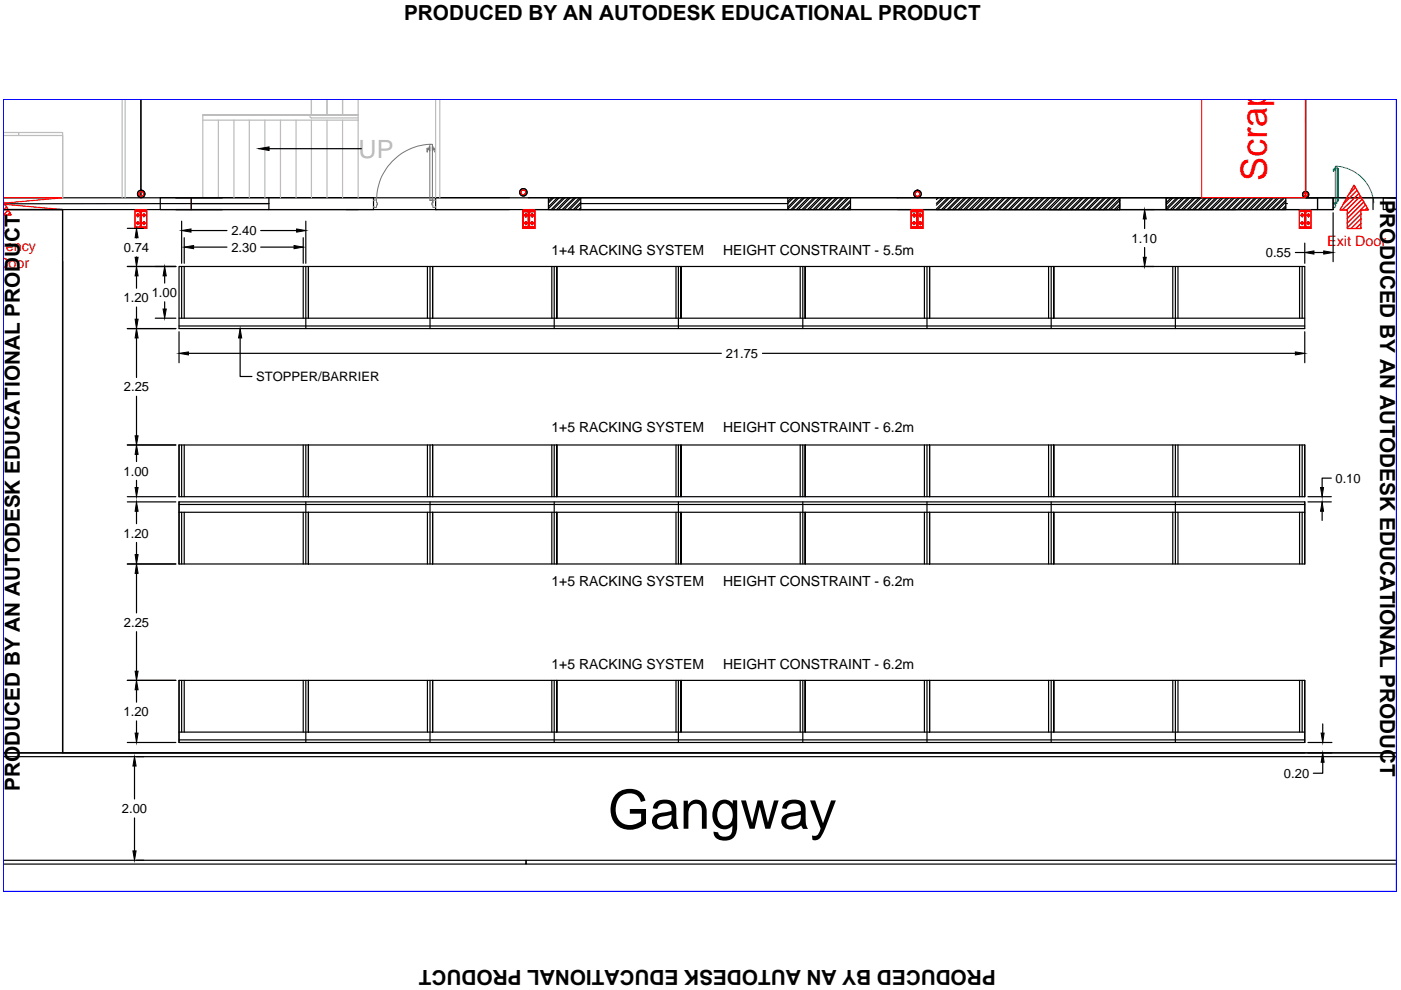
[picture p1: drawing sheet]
<svg xmlns="http://www.w3.org/2000/svg" width="297mm" height="210mm" viewBox="0 0 297 210" stroke-linecap="round" stroke-linejoin="round" font-family="sans-serif">
<!-- layer: Construction Layout -->
<g fill="none" stroke="#000" stroke-width=".25">
<path d="M29.9 21.1v20.8M57.1 31.5h19.5M276.8 26.1v-5v20.8h19.3M276.8 24.9v17h19.3M.7 44.4h281.9M.7 41.9h278.6M34 41.9h6.5v2.5h-6.5zM37.3 41.9h41.9v2.5h-41.9M40.5 43.2h16.5h-56.3M57 41.9v2.5M92.4 44.4h.1M92.4 44.4h15.6"/>
<path d="M108 41.9h-15.6v2.5M112.1 44.4h170.5M112.1 41.9h170.5v2.5M116.3 41.9h6.8v2.5h-6.8zM117 41.9l-.7 .8M117.4 41.9l-1.1 1.1M118.2 41.9l-1.9 1.9M118.6 41.9l-2.3 2.3M119.4 41.9l-2.5 2.5M119.7 41.9l-2.5 2.5M120.6 41.9l-2.6 2.5M120.9 41.9l-2.5 2.5"/>
<path d="M121.7 41.9l-2.5 2.5M122.1 41.9l-2.5 2.5M122.8 41.9h57.5v2.5h-57.5M122.9 41.9l-2.5 2.5M123.1 42.9l-1.5 1.5M123.1 44.1l-.3 .3M123.1 42.1l-2.3 2.3M123.1 43.3l-1.2 1.1M167 41.9v2.5M167.1 41.9h-.1M167.8 41.9l-.8 .8M168.3 41.9l-1.3 1.3h-43.9"/>
<path d="M169 41.9l-2 2M169.4 41.9l-2.4 2.4M170.2 41.9l-2.5 2.5M170.6 41.9l-2.5 2.5M171.4 41.9l-2.5 2.5M171.8 41.9l-2.5 2.5M172.6 41.9l-2.6 2.5M173 41.9l-2.5 2.5M173.8 41.9l-2.6 2.5M174.1 41.9l-2.5 2.5M174.9 41.9l-2.5 2.5M175.3 41.9l-2.5 2.5"/>
<path d="M176.1 41.9l-2.5 2.5M176.5 41.9l-2.5 2.5M177.3 41.9l-2.5 2.5M177.7 41.9l-2.5 2.5M178.5 41.9l-2.5 2.5M178.9 41.9l-2.6 2.5M179.7 41.9l-2.5 2.5M180.1 41.9l-2.6 2.5M180.3 42.4l-2 2M180.3 43.6l-.8 .8M180.3 42.8l-1.6 1.6M180.3 44l-.4 .4"/>
<path d="M190.3 44.4h71.8M199 41.9l-.5 .4M199.8 41.9l-1.3 1.2M200.1 41.9l-1.6 1.6M200.9 41.9l-2.4 2.4M201.3 41.9l-2.5 2.5M202.1 41.9l-2.5 2.5M202.5 41.9l-2.5 2.5M203.3 41.9l-2.5 2.5M203.7 41.9l-2.5 2.5M204.5 41.9l-2.5 2.5M204.9 41.9l-2.5 2.5"/>
<path d="M205.7 41.9l-2.6 2.5M206.1 41.9l-2.5 2.5M206.8 41.9l-2.5 2.5M207.2 41.9l-2.4 2.5M208 41.9l-2.5 2.5M208.4 41.9l-2.5 2.5M209.2 41.9l-2.5 2.5M209.6 41.9l-2.5 2.5M210.4 41.9l-2.5 2.5M210.8 41.9l-2.5 2.5M211.6 41.9l-2.5 2.5M211.9 41.9l-2.4 2.5"/>
<path d="M212.8 41.9l-2.5 2.5M213.1 41.9l-2.5 2.5M213.9 41.9l-2.5 2.5M214.3 41.9l-2.5 2.5M215.1 41.9l-2.5 2.5M215.5 41.9l-2.5 2.5M216.3 41.9l-2.5 2.5M216.7 41.9l-2.5 2.5M217.5 41.9l-2.5 2.5M217.9 41.9l-2.5 2.5M218.7 41.9l-2.5 2.5M219.1 41.9l-2.5 2.5"/>
<path d="M219.9 41.9l-2.5 2.5M220.2 41.9l-2.5 2.5M221.1 41.9l-2.6 2.5M221.4 41.9l-2.5 2.5M222.2 41.9l-2.5 2.5M222.6 41.9l-2.5 2.5M223.4 41.9l-2.5 2.5M223.8 41.9l-2.5 2.5M224.6 41.9l-2.5 2.5M225 41.9l-2.5 2.5M225.7 41.9l-2.4 2.5M226.2 41.9l-2.5 2.5"/>
<path d="M226.9 41.9l-2.5 2.5M227.4 41.9l-2.6 2.5M228.1 41.9l-2.5 2.5M228.5 41.9l-2.5 2.5M229.3 41.9l-2.5 2.5M229.7 41.9l-2.5 2.5M230.5 41.9l-2.5 2.5M230.9 41.9l-2.5 2.5M231.7 41.9l-2.5 2.5M232.1 41.9l-2.5 2.5M232.9 41.9l-2.5 2.5M233.2 41.9l-2.5 2.5"/>
<path d="M234 41.9l-2.5 2.5M234.4 41.9l-2.5 2.5M235.2 41.9l-2.5 2.5M235.6 41.9l-2.5 2.5M236.4 41.9l-2.5 2.5M236.8 41.9l-2.5 2.5M237.4 41.9v2.5M237.4 42.1l-2.3 2.3M237.4 43.3l-1.2 1.1M237.4 42.5l-1.9 1.9M237.4 43.7l-.7 .7M247.3 41.9h25.3v2.5h-25.3z"/>
<path d="M247.3 41.9v2.5M247.5 41.9l-.2 .3M248.3 41.9l-1 1.1M248.7 41.9l-1.4 1.5M249.5 41.9l-2.2 2.2M249.9 41.9l-2.5 2.5M250.7 41.9l-2.6 2.5M251.1 41.9l-2.5 2.5M251.9 41.9l-2.6 2.5M252.3 41.9l-2.5 2.5M253.1 41.9l-2.6 2.5M253.4 41.9l-2.5 2.5"/>
<path d="M254.2 41.9l-2.5 2.5M254.6 41.9l-2.5 2.5M255.4 41.9l-2.5 2.5M255.8 41.9l-2.5 2.5M256.6 41.9l-2.5 2.5M257 41.9l-2.5 2.5M257.8 41.9l-2.5 2.5M258.2 41.9l-2.6 2.5M258.9 41.9l-2.5 2.5M259.4 41.9l-2.6 2.5M260.1 41.9l-2.5 2.5M260.5 41.9l-2.5 2.5"/>
<path d="M261.3 41.9l-2.5 2.5M261.7 41.9l-2.5 2.5M262.5 41.9l-2.5 2.5M262.9 41.9l-2.5 2.5M263.7 41.9l-2.5 2.5M264.1 41.9l-2.5 2.5M264.9 41.9l-2.5 2.5M265.2 41.9l-2.5 2.5M266.1 41.9l-2.5 2.5M266.4 41.9l-2.5 2.5M267.2 41.9l-2.5 2.5M267.6 41.9l-2.5 2.5"/>
<path d="M268.4 41.9l-2.5 2.5M268.8 41.9l-2.5 2.5M269.6 41.9l-2.5 2.5M270 41.9l-2.5 2.5M270.8 41.9l-2.5 2.5M271.2 41.9l-2.5 2.5M272 41.9l-2.6 2.5M272.4 41.9l-2.6 2.5M272.6 42.4l-2 2M272.6 43.6l-.8 .8M272.6 42.8l-1.6 1.6M272.6 44l-.4 .4"/>
<path d="M272.6 43.2h.4M279.3 41.9v2.5M291.1 41.9v2.5M295.8 41.9h.3M295.8 44.4h.3M296.1 42.1l-2.8-.2v2.5l2.8-.1M.7 159.6h295.4M.7 160.4h295.4M.7 182.4h110.8v.8h-110.8M296.1 182.4h-184.6v.8h184.6"/>
<circle cx="29.9" cy="41.1" r=".78"/>
<circle cx="111" cy="40.8" r=".78"/>
<circle cx="194.5" cy="41.1" r=".78"/>
<circle cx="276.8" cy="41.2" r=".66"/>
</g>
<!-- layer: S- COLUMN -->
<g fill="none" stroke="#f00" stroke-width=".25">
<path d="M28.6 44.6h2.5v3.8h-2.5zM28.8 48.1h2.1v.1h-2.1zM28.8 44.7h2.1v.2h-2.1zM28.9 45.7h.6M28.9 47.3h.6M29.2 45.3v.7M29.2 47v.7M29.7 44.9v3.2M30 44.9v3.2M30.2 45.7h.6M30.2 47.3h.6M30.5 45.3v.7"/>
<path d="M30.5 47v.7M110.9 44.6h2.5v3.8h-2.5zM111.1 48.1h2.1v.1h-2.1zM111.1 44.7h2.1v.2h-2.1zM111.2 45.7h.6M111.2 47.3h.6M111.5 45.3v.7M111.5 47v.7M112 44.9v3.2M112.3 44.9v3.2M112.5 45.7h.6M112.5 47.3h.6"/>
<path d="M112.8 45.3v.7M112.8 47v.7M193.2 44.6h2.5v3.8h-2.5zM193.4 48.1h2.1v.1h-2.1zM193.4 44.7h2.1v.2h-2.1zM193.4 45.7h.7M193.4 47.3h.7M193.8 45.3v.7M193.8 47v.7M194.3 44.9v3.2M194.5 44.9v3.2M194.8 45.7h.6"/>
<path d="M194.8 47.3h.6M195.1 45.3v.7M195.1 47v.7M275.5 44.6h2.4v3.8h-2.4zM275.7 48.1h2.1v.1h-2.1zM275.7 44.7h2.1v.2h-2.1zM275.7 45.7h.7M275.7 47.3h.7M276.1 45.3v.7M276.1 47v.7M276.6 44.9v3.2M276.8 44.9v3.2"/>
<path d="M277.1 45.7h.6M277.1 47.3h.6M277.4 45.3v.7M277.4 47v.7"/>
<circle cx="29.2" cy="45.6" r=".23"/>
<circle cx="29.2" cy="47.3" r=".23"/>
<circle cx="30.5" cy="47.3" r=".23"/>
<circle cx="30.5" cy="45.6" r=".23"/>
<circle cx="111.5" cy="45.6" r=".23"/>
<circle cx="111.5" cy="47.3" r=".23"/>
<circle cx="112.8" cy="45.6" r=".23"/>
<circle cx="112.8" cy="47.3" r=".23"/>
<circle cx="193.8" cy="45.6" r=".23"/>
<circle cx="193.8" cy="47.3" r=".23"/>
<circle cx="195.1" cy="45.6" r=".23"/>
<circle cx="195.1" cy="47.3" r=".23"/>
<circle cx="276.1" cy="45.6" r=".23"/>
<circle cx="276.1" cy="47.3" r=".23"/>
<circle cx="277.4" cy="45.6" r=".23"/>
<circle cx="277.4" cy="47.3" r=".23"/>
</g>
<!-- layer: Door - Metal -->
<g fill="none" stroke="#00b88a" stroke-width=".21">
<path d="M282.9 35.8h-.2v.5l.1-.3h.2M283 35.8h.1M283 36h.1M283 35.8v.2M283 35.6l.1 .6zM283.1 35.2h.3v7.8h-.3zM283.1 35.5v.5M283.5 35.2a8.6 8.6 0 0 1 7.8 7.8M283.6 35.6h-.2h.2v7.1h-.2M283.6 35.7h.1M283.7 35.7l.1 .2M283.8 36l-.1 6.6"/>
<path d="M282.7 43.1l-.1-.1h.5v.4h.1l-.1 .6-.4-.1M283.1 43v.4zM283.4 43h-.3h.3M283.6 42.7h.1"/>
</g>
<!-- layer: Construction Layout -->
<g fill="none" stroke="#f00" stroke-width=".3">
<circle cx="29.9" cy="41.1" r=".53"/>
<circle cx="111" cy="40.8" r=".53"/>
<circle cx="194.5" cy="41.1" r=".53"/>
<circle cx="276.8" cy="41.2" r=".44"/>
</g>
<path d="M.7 43.3l12.6 1.1h-12.6M.7 41.9h12.6l-12.6 1.2M40.5 41.9v2.5" fill="none" stroke="#f00" stroke-width=".25"/>
<g fill="none" stroke="#bababa" stroke-width=".25">
<path d="M.7 28.7h3.3M.7 28.1h3.3M4 28.1h9.3v13.8v-13.2h-9.3zM25.9 21.1v20.8M26.5 21.1v20.8M43 24.4h32.9h-32.9M43 25.5h32.9M43 24.4v17.5M46.3 25.5v16.4M49.6 25.5v16.4M52.9 25.5v16.4M56.2 25.5v16.4"/>
<path d="M59.5 25.5v16.4M62.8 25.5v16.4M66 24.4h9.9M66 21.1v3.3M66 25.5v16.4M66.1 24.4a.32 .32 0 0 0-.4 .3 .32 .32 0 0 0 .4 .3h9.8M69.3 21.1v3.3M69.3 25.5v16.4M72.6 21.1v3.3M72.6 25.5v16.4M75.9 21.1v20.8M92.4 21.1v20.8"/>
<path d="M93.2 21.1v20.8"/>
</g>
<!-- layer: DOORwin -->
<g fill="none" stroke="#767676" stroke-width=".21">
<path d="M90.9 31.4v.1M91 31.4v.3M91 31.1h.1v.9h-.1zM91 31.4h-.5v.8l.1-.5h.3M91.1 30.6a11.9 11.9 0 0 0-11.3 11.8M91.1 30.6h.6v11.8h-.6zM91.7 31.1h.1v.9h-.1zM91.7 30.9v.8M91.8 31.4v.3M91.9 31.5l.4-.1v.8l-.1-.5h-.3M79.8 42.4v.6h.2v.5h-.2v.5h-.6l.1-.2M79.8 42.4h-.6l.1 .2"/>
<path d="M91.2 42.4l.5 .1zM91.7 42.4h.1M91.7 42.5l.1 .5zM92.3 42.6l.1-.2h-.6v.6h-.2v.5h.2v.5h.6l-.1-.2"/>
</g>
<!-- layer: Construction Layout -->
<path d="M54.8 31.5l2.3-.4v.8z" fill="#000" stroke="#000" stroke-width=".21"/>
<!-- layer: Machine Layout -->
<g fill="none" stroke="#f00" stroke-width=".3">
<path d="M287.1 39.3l3 5.2h-1.6v4h-2.8v-4h-1.6zM287.4 39.8l-1.3 1.3M.7 42.7l1.7 2.9h-1.6l-.1 3.9M.8 46.5l-.1 .1M.8 47.4l-.1 .1M.8 48.4l-.1 .1M.8 49.3l-.1 .1M1 43.3l-.3 .3M1.4 43.9l-.7 .7M1.8 44.5l-1.1 1.1M2.1 45.1l-.5 .5M287.7 40.4l-3 3"/>
<path d="M288.1 41l-3.5 3.5M288.4 41.6l-2.9 2.9M288.5 45.4l-2.8 2.9M288.5 46.4l-2 2.1M288.5 47.4l-1.1 1.1M288.5 48.3l-.1 .2M288.8 42.2l-3.1 3.2M289.2 42.8l-3.5 3.5M289.5 43.5l-3.8 3.8M289.9 44.1l-.5 .4"/>
</g>
<path d="M.7 44.4h12.6v115.2h-12.6" fill="none" stroke="#000" stroke-width=".3"/>
<path d="M254.8 21.1v20.8h22v-20.8" fill="none" stroke="#f00" stroke-width=".25"/>
<g fill="none" stroke="#000" stroke-width=".25">
<path d="M13.3 55.4v104.2h282.8M27 56.5h10.3M27 48.4h3.4M28.9 50.4h.1M28.9 54.5v.1M28.9 58.5v2.6M34.9 58.5v1.5M38 56.5h238.6v13.2h-238.6zM38.5 46.9v8.9M38.5 56.5v11M39.1 50.4v5.4M39.1 56.5v11"/>
<path d="M40.5 48.9h7.6M41 52.4h7.1M55.3 52.4h7M55.3 48.9h7.6M64.3 50.4v5.4M64.3 56.5v11M64.8 46.9v8.9M64.8 56.5v13.2M65.4 56.5v11M90.6 56.5v11M91.2 56.5v13.2M117 56.5v11"/>
<path d="M117.5 56.5v13.2M143.3 56.5v11M143.8 56.5v13.2M169.7 56.5v11M170.2 56.5v13.2M196 56.5v11M196.5 56.5v13.2M222.3 56.5v11M222.9 56.5v13.2M242 56.5h2.7M242.7 46.4v2.1M242.7 52.5v2.1"/>
<path d="M243 44.4h1.7M248.7 56.5v11M249.2 56.5v13.2M249.8 56.5v11M274.6 53.5h2M275.5 56.5v11M276.1 56.5v11M276.6 51.5v4.3M278.6 53.5h2.1M282.6 45.1v10.4M27 69.7h10.3M28.9 65.1v2.6"/>
<path d="M28.9 71.7v8.3M32.9 67.5h4.4M34.9 64v1.5M38 70.3v6.6M38 67.5h238.6M38 69.1h238.6M39.9 74.9h113M50.9 71.7v8.1h2.5M91.7 67.5v-11v11M118.1 67.5v-11v11M144.4 67.5v-11v11M161.7 74.9h112.9"/>
<path d="M170.7 67.5v-11v11M197.1 67.5v-11v11M223.4 67.5v-11v11M276.6 70.3v6.6M27 94.3h10.3M28.9 84v8.4M28.9 96.3v1.6M38 94.3h238.6v11h-238.6zM38.5 94.3v11M39.1 94.3v11M64.3 94.3v11M64.8 94.3v11"/>
<path d="M90.6 94.3v11M91.2 94.3v11M117 94.3v11M117.5 94.3v11M143.3 94.3v11M143.8 94.3v11M169.7 94.3v11M170.2 94.3v11M196 94.3v11M196.5 94.3v11M222.3 94.3v11M222.9 94.3v11"/>
<path d="M248.7 94.3v11M249.2 94.3v11M249.8 94.3v11M275.5 94.3v11M276.1 94.3v11M27 119.6h10.3M27 106.4h10.3M27 105.3h10.3M28.9 101.8v1.6M28.9 108.4v2.6M28.9 115v2.6M38 106.4h238.6v13.2h-238.6z"/>
<path d="M38 107h238.6M38 108.6h238.6M38.5 108.6v11M39.1 108.6v11M64.3 108.6v11M64.8 106.4v13.2M65.4 119.6v-11v11M65.4 105.3v-11v11M90.6 108.6v11M91.2 106.4v13.2M91.7 119.6v-11v11M91.7 105.3v-11v11"/>
<path d="M117 108.6v11M117.5 106.4v13.2M118.1 119.6v-11v11M118.1 105.3v-11v11M143.3 108.6v11M143.8 106.4v13.2M144.4 119.6v-11v11M144.4 105.3v-11v11M169.7 108.6v11M170.2 106.4v13.2M170.7 119.6v-11v11M170.7 105.3v-11v11"/>
<path d="M196 108.6v11M196.5 106.4v13.2M197.1 119.6v-11v11M197.1 105.3v-11v11M222.3 108.6v11M222.9 106.4v13.2M223.4 119.6v-11v11M223.4 105.3v-11v11M248.7 108.6v11M249.2 106.4v13.2M249.8 108.6v11M275.5 108.6v11"/>
<path d="M276.1 108.6v11M277.3 106.4h5M277.3 105.3h5M280.3 108.4v1.9M282.3 101.4h-2v2M28.9 121.6v8.3M28.9 133.9v8.4M13.3 159.6h263.3M27 144.3h10.3M27 157.4h10.3M28.9 146.2v2.7M28.9 152.9v2.5"/>
<path d="M38 144.3h238.6v13.1h-238.6zM38 155.2h238.6M38 156.9h238.6M38.5 144.3v10.9M39.1 144.3v10.9M64.3 144.3v10.9M64.8 144.3v13.1M65.4 155.2v-10.9v10.9M90.6 144.3v10.9M91.2 144.3v13.1M91.7 155.2v-10.9v10.9M117 144.3v10.9"/>
<path d="M117.5 144.3v13.1M118.1 155.2v-10.9v10.9M143.3 144.3v10.9M143.8 144.3v13.1M144.4 155.2v-10.9v10.9M169.7 144.3v10.9M170.2 144.3v13.1M170.7 155.2v-10.9v10.9M196 144.3v10.9M196.5 144.3v13.1M197.1 155.2v-10.9v10.9M222.3 144.3v10.9"/>
<path d="M222.9 144.3v13.1M223.4 155.2v-10.9v10.9M248.7 144.3v10.9M249.2 144.3v13.1M249.8 144.3v10.9M275.5 144.3v10.9M276.1 144.3v10.9M277.3 159.6h5.1M277.3 157.4h5.1M280.4 153.5v1.9M28.5 162.4v7M28.5 173.4v7"/>
<path d="M28.9 160.4h1.6M280.4 161.6v2.3h-1.9M28.9 182.4h1.6"/>
</g>
<path d="M.7 21.1h295.4v167.9h-295.4z" fill="none" stroke="#00f" stroke-width=".25"/>
<g fill="#000" stroke="#000" stroke-width=".21">
<path d="M28.9 56.5l.4 2h-.7zM28.9 48.4l.4 2h-.7zM28.6 54.6h.7l-.4 1.9zM34.9 56.5l.3 2h-.6zM38.5 48.9l2-.4v.7zM39.1 52.4l1.9-.3v.6zM62.3 52.1l2 .3-2 .3zM62.9 48.5l1.9 .4-1.9 .3zM242.4 54.6h.6l-.3 1.9zM242.7 44.4l.3 2h-.6zM276.6 53.5l2-.3v.7zM280.7 53.2l1.9 .3-1.9 .4z"/>
<path d="M28.6 67.7h.7l-.4 2zM28.9 69.7l.4 2h-.7zM34.6 65.5h.6l-.3 2zM38 74.9l1.9-.3v.7zM50.9 69.7l.4 2h-.7zM274.6 74.6l2 .3-2 .4zM28.6 92.4h.7l-.4 1.9zM28.9 94.3l.4 2h-.7zM28.6 103.4h.7l-.4 1.9zM28.9 106.4l.4 2h-.7zM28.6 117.6h.7l-.4 2zM280.3 106.4l.3 2h-.6z"/>
<path d="M280 103.4h.6l-.3 1.9zM28.9 119.6l.4 2h-.7zM28.6 142.3h.7l-.4 2zM28.9 144.3l.4 1.9h-.7zM28.6 155.4h.7l-.4 2zM280.1 155.4h.6l-.3 2zM28.5 160.4l.4 2h-.7zM280.4 159.6l.3 2h-.6zM28.2 180.4h.7l-.4 2z"/>
</g>
<text font-size="11.5" x="128.9" y="175.7">Gangway</text>
<text font-size="7.6" fill="#f00" x="268.6" y="38.3" transform="rotate(-90 268.6 38.3)">Scrap Yard</text>
<text font-size="5.3" fill="#bababa" x="76" y="33.6">UP</text>
<g font-size="4.4">
<text x="85.7" y="4.3">PRODUCED BY AN AUTODESK EDUCATIONAL PRODUCT</text>
<text x="292.6" y="42.3" transform="rotate(90 292.6 42.3)">PRODUCED BY AN AUTODESK EDUCATIONAL PRODUCT</text>
<text x="4.2" y="167.7" transform="rotate(-90 4.2 167.7)">PRODUCED BY AN AUTODESK EDUCATIONAL PRODUCT</text>
<text x="211.1" y="205.7" transform="rotate(-180 211.1 205.7)">PRODUCED BY AN AUTODESK EDUCATIONAL PRODUCT</text>
</g>
<g font-size="3" fill="#f00">
<text x="-.5" y="53.1">gency</text>
<text x="281.4" y="52.1">Exit Door</text>
<text x="-.4" y="56.8">Door</text>
</g>
<g font-size="3">
<text x="116.9" y="54">1+4 RACKING SYSTEM</text>
<text x="153.3" y="54">HEIGHT CONSTRAINT - 5.5m</text>
<text x="116.9" y="91.7">1+5 RACKING SYSTEM</text>
<text x="153.3" y="91.6">HEIGHT CONSTRAINT - 6.2m</text>
<text x="116.9" y="124.2">1+5 RACKING SYSTEM</text>
<text x="153.3" y="124.3">HEIGHT CONSTRAINT - 6.2m</text>
<text x="116.9" y="141.9">1+5 RACKING SYSTEM</text>
<text x="153.3" y="141.9">HEIGHT CONSTRAINT - 6.2m</text>
</g>
<g font-size="2.8">
<text x="26.3" y="53.4">0.74</text>
<text x="49.1" y="53.4">2.30</text>
<text x="49.1" y="49.9">2.40</text>
<text x="239.9" y="51.5">1.10</text>
<text x="268.4" y="54.5">0.55</text>
<text x="26.2" y="64.1">1.20</text>
<text x="32.2" y="63">1.00</text>
<text x="153.9" y="75.9">21.75</text>
<text x="26.3" y="83">2.25</text>
<text x="54.3" y="80.8">STOPPER/BARRIER</text>
<text x="26.2" y="100.8">1.00</text>
<text x="283.2" y="102.3">0.10</text>
<text x="26.2" y="114">1.20</text>
<text x="26.3" y="132.9">2.25</text>
<text x="26.2" y="151.8">1.20</text>
<text x="272.2" y="164.9">0.20</text>
<text x="25.9" y="172.4">2.00</text>
</g>
</svg>
